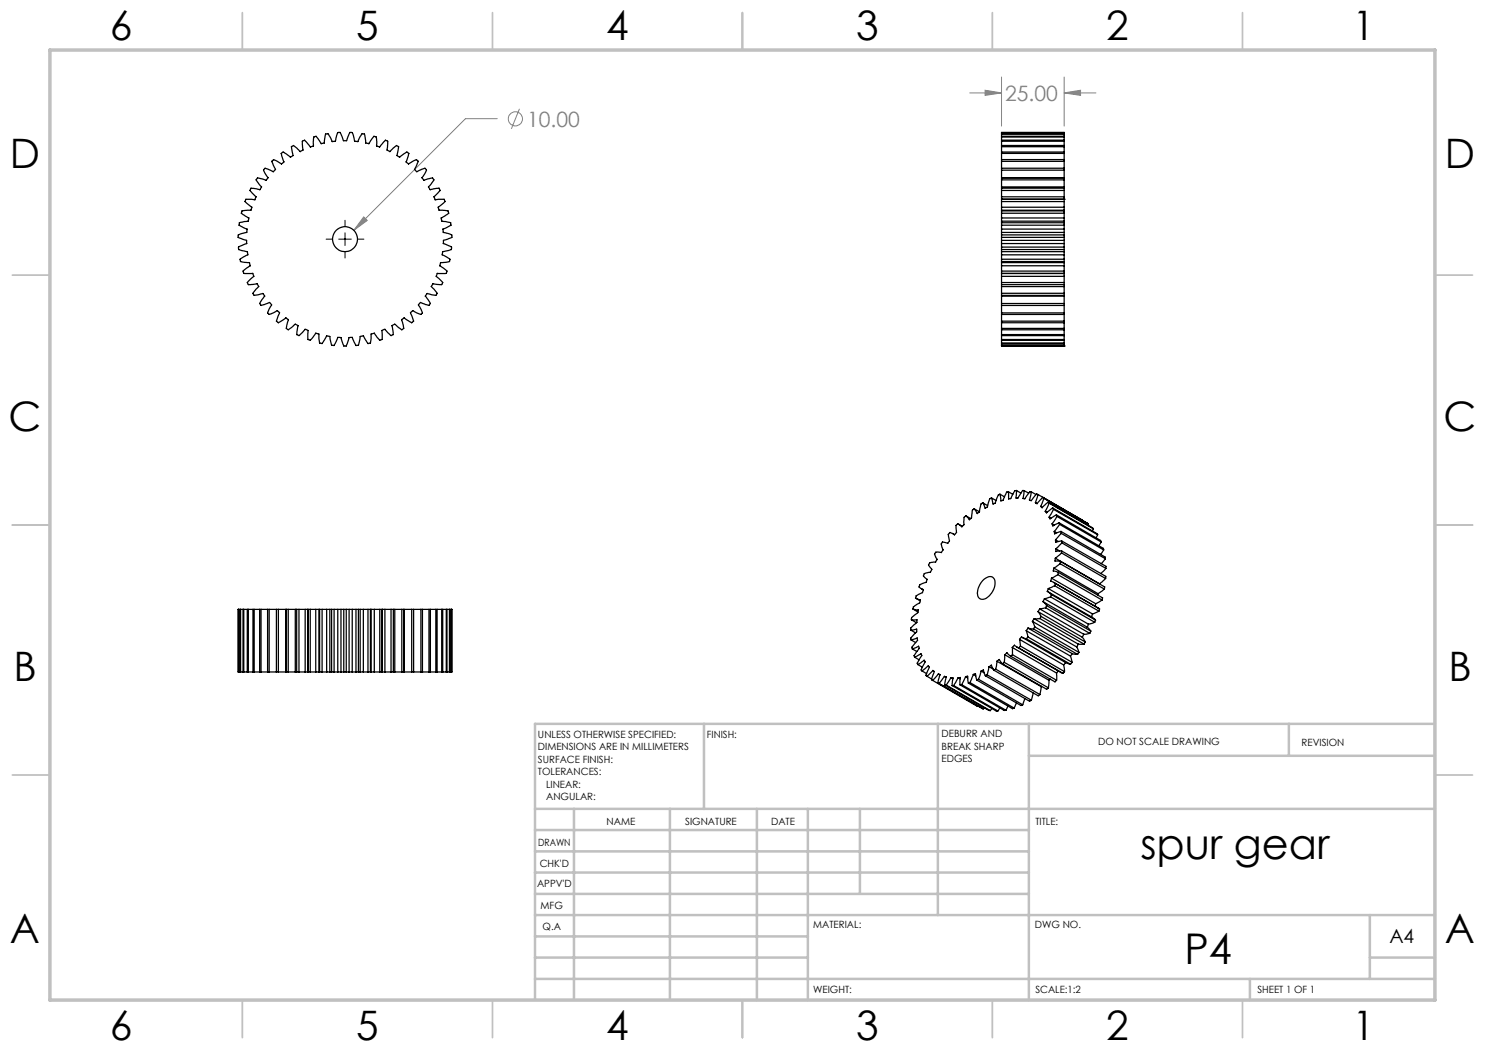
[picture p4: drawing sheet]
<svg xmlns="http://www.w3.org/2000/svg" width="297mm" height="210mm" viewBox="0 0 297 210" stroke-linecap="round" stroke-linejoin="round" font-family="sans-serif">
<g fill="none" stroke="#808080" stroke-width=".2">
<path d="M194 18.6h6.3M197 18.1l3.3 .5-3.3 .5zM200.3 15.4v9.8M212.8 18.6l3.3-.5v1zM212.8 15.4v9.8M212.8 18.6h6.4M99.4 23.7h-6.3l-22.3 22.4M103.9 21.8l-1.6 4M72.7 43.4l.7 .7-2.6 2z"/>
<circle cx="103.1" cy="23.8" r="1.41"/>
</g>
<path d="M65.2 47.8h1.3M67.7 47.8h2.6M69 44.1v1.2M69 46.6v2.5M69 50.4v1.2M71.5 47.8h1.3" fill="none" stroke="#000" stroke-width=".2"/>
<g fill="none" stroke="#c0c0c0" stroke-width=".35">
<path d="M48.5 2.5v7.5M98.5 2.5v7.5M148.5 2.5v7.5M198.5 2.5v7.5M248.5 2.5v7.5M2.5 55h7.5M287 55h7.5M2.5 105h7.5M287 105h7.5M2.5 155h7.5M287 155h7.5M48.5 200v7.5"/>
<path d="M98.5 200v7.5M148.5 200v7.5M198.5 200v7.5M248.5 200v7.5"/>
</g>
<g fill="none" stroke="#c0c0c0" stroke-width=".5">
<path d="M140.8 144.8v17M187.6 144.8v38.2M205.8 144.8v55.2M205.8 151.2h81.2M257.8 144.8v6.4M287 144.8h-180v55.2M107 161.8h180M107 178.8h98.8M107 174.5h98.8M107 170.3h98.8M107 166h98.8M114.8 161.8v38.2"/>
<path d="M134 161.8v38.2M151.4 161.8v38.2M161.6 161.8v38.2M172 161.8v17M107 195.8h180M107 191.5h54.6M107 187.3h54.6M107 183h180M250 195.8v4.2M274 191.5h13M274 183v12.8"/>
</g>
<path d="M10 10h277v190h-277z" fill="none" stroke="#c0c0c0" stroke-width=".7"/>
<path d="M72.7 43.4l-1.9 2.7 2.6-2zM212.8 18.6l3.3-.5v1zM197 18.1l3.3 .5-3.3 .5z" fill="#808080"/>
<g fill="none" stroke="#000" stroke-width=".25">
<path d="M54.4 32.2l.3-.3 1.6 .9 .3-.2 .2-.2-.6-1.7 .3-.2a1.05 1.05 0 0 1 1.1 .5l.5 .5 .5-.4-.3-1.8 .4-.2 1.3 1.2 .3-.1a.46 .46 0 0 0 .3-.3 .46 .46 0 0 0-.1-.5 1.07 1.07 0 0 1 .1-1.2l.3-.2 1.2 1.4 .6-.2v-.7a1.15 1.15 0 0 1 .2-1.2h.1a1.37 1.37 0 0 1 1 1.1 .48 .48 0 0 0 .8 .2h.1v-.7a1.15 1.15 0 0 1 .4-1.1h.1a1.04 1.04 0 0 1 .8 .9l.3 .6 .6-.1 .1-.6a1.05 1.05 0 0 1 .6-1.1h.2l.5 1.2a.49 .49 0 0 0 .8 .4l.2-.6a1.22 1.22 0 0 1 .7-1 .5 .5 0 0 1 .5 .7l.2 1 .7 .1 .2-.6a1 1 0 0 1 .8-.9h.3l.2 1.3a.46 .46 0 0 0 .6 .6l.4-.6a1.23 1.23 0 0 1 .9-.8h.1a1.15 1.15 0 0 1 .3 1.2l-.1 .7 .6 .2 1.2-1.4 .3 .2a1.07 1.07 0 0 1 .1 1.2 .63 .63 0 0 0 .5 .9l1-.9a.43 .43 0 0 1 .6-.1h.1l-.2 1.4a.5 .5 0 0 0 .3 .7l.6-.4a1.05 1.05 0 0 1 1.1-.5l.3 .2-.6 1.7 .5 .4 1.6-.9 .3 .4-.7 1.6 .5 .5 .6-.4a1.1 1.1 0 0 1 1.1-.2l.1 .1a1.03 1.03 0 0 1-.4 1.1l-.4 .6 .4 .5 .6-.3a1.14 1.14 0 0 1 1.2-.1l.2 .3-1.1 1.4 .3 .6 1.1-.3a.51 .51 0 0 1 .8 .2 .51 .51 0 0 1-.3 .7l-.8 .8 .2 .6 1.8-.1 .2 .4-.8 .8a.6 .6 0 0 0-.4 .9l1.4 .1a.46 .46 0 0 1 .5 .5 .46 .46 0 0 1-.5 .4l-.4 .3a.53 .53 0 0 0-.5 .6 .53 .53 0 0 0 .7 .4l1.1 .2 .1 .5-1.6 .8 .1 .7 .6 .1a1 1 0 0 1 1.1 .6v.3l-1.3 .5a.48 .48 0 0 0-.4 .6l1 .5a.55 .55 0 0 1 .6 .8l-1.3 .4a.49 .49 0 0 0-.6 .6l.6 .4a.98 .98 0 0 1 1 .8l-.3 .3-1.1 .1a.44 .44 0 0 0-.6 .5l-.1 .2 1.2 .7a.42 .42 0 0 1 .2 .7l-.3 .1h-1.1a.47 .47 0 0 0-.6 .5l.5 .5a1.1 1.1 0 0 1 .7 .9l-.2 .3-1.7-.1-.3 .5 .4 .5a1.12 1.12 0 0 1 .6 1v.1a1.37 1.37 0 0 1-1.4-.1 .62 .62 0 0 0-.8 .4l.8 1.1a.41 .41 0 0 1 0 .6 .41 .41 0 0 1-.6 .1l-.8-.3a.49 .49 0 0 0-.8 .2l.3 .7a1.01 1.01 0 0 1 .3 1.1l-.1 .2-1.3-.5a.49 .49 0 0 0-.8 .1l.6 1.7-.4 .3-1.5-.9-.5 .4 .2 .6a1.13 1.13 0 0 1 .1 1.2l-.2 .2-1.1-.9a.61 .61 0 0 0-.9 0l.2 1.4 .1 .4h-.2a.5 .5 0 0 1-.8-.2l-.3-.4a.59 .59 0 0 0-.4-.4 .59 .59 0 0 0-.6 .2v1.3a.41 .41 0 0 1-.2 .6 .41 .41 0 0 1-.5-.3l-.8-1.1-.7 .2v.9l-.2 .9a.54 .54 0 0 1-.8-.5l-.2-.3a.59 .59 0 0 0-1-.5l-.2 1.3a.41 .41 0 0 1-.4 .5 .41 .41 0 0 1-.4-.4l-.4-.8a.47 .47 0 0 0-.7-.4l-.6 1.7h-.5l-.6-1.7h-.3h-.3l-.8 1.6h-.3a1.17 1.17 0 0 1-.5-1.2v-.6l-.3-.1a.5 .5 0 0 0-.7 .6l-.6 .9-.3-.1a1.08 1.08 0 0 1-.3-1.1 .57 .57 0 0 0-.6-.8l-.4 .5a.94 .94 0 0 1-1 .8l-.2-.1v-1.4a.47 .47 0 0 0-.5-.6l-.5 .4a1.09 1.09 0 0 1-1 .8l-.3-.2 .3-1.8-.2-.1a.5 .5 0 0 0-.5-.1 .5 .5 0 0 0-.3 .4l-1 .7-.2-.2a1.21 1.21 0 0 1 .1-1.2l.2-.6-.5-.4-1.6 .9-.3-.3 .6-1.7-.4-.4-.6 .4a1.18 1.18 0 0 1-1.2 .3l-.1-.1a1.33 1.33 0 0 1 .5-1.4 .51 .51 0 0 0-.1-.8l-1.8 .6-.2-.3a1.08 1.08 0 0 1 .5-1 .52 .52 0 0 0 .3-.7 .52 .52 0 0 0-.7-.3l-.8 .2a.41 .41 0 0 1-.6-.1 .41 .41 0 0 1 .1-.6l.6-.7a.47 .47 0 0 0 .1-.8l-1.8 .1-.2-.3a1.1 1.1 0 0 1 .7-.9l.6-.4-.2-.6h-1.6h-.2l-.2-.3a1.09 1.09 0 0 1 .9-.9 .5 .5 0 0 0 .5-.3 .5 .5 0 0 0-.1-.5v-.2l-1.4-.1a.42 .42 0 0 1-.5-.3 .42 .42 0 0 1 .4-.5l.7-.5a.47 .47 0 0 0 .4-.6v-.2l-1.8-.4v-.5l1.2-.5a.44 .44 0 0 0 .4-.6v-.2l-1.3-.4a.42 .42 0 0 1-.4-.5 .42 .42 0 0 1 .4-.4l.9-.2a.48 .48 0 0 0 .5-.7l-1.6-.9 .1-.5 1.1-.2a.61 .61 0 0 0 .8-.7l-1.2-.7a.48 .48 0 0 1-.2-.7l1.8-.2 .1-.2a.51 .51 0 0 0-.5-.7l-.8-.8 .1-.2 .1-.2 1.8 .1 .2-.6-.5-.5a1.12 1.12 0 0 1-.6-1 .5 .5 0 0 1 .8-.2l1.1 .3 .3-.6-1.1-1.4 .2-.3a1.14 1.14 0 0 1 1.2 .1l.6 .3 .4-.5-.4-.6a.99 .99 0 0 1-.4-1.2l.2-.2 1.3 .5a.49 .49 0 0 0 .8-.2zM200.3 39.9v.4M200.3 39.9h.1M200.3 37.6v.5M200.3 38.1v1.3M200.3 39.4v.5M200.3 36v1.4M200.3 36v-.4h12.5v.4M200.3 37.4v.2M200.3 34v1.6h12.5v-1.6M200.3 33.6v.4M200.3 32.3v1.3"/>
<path d="M200.3 31.9v.4M200.3 30.7v1.2M200.3 30.4v.3M200.3 29.1v.2M200.3 29.3v1.1M200.3 28.2v.9M200.3 28v.2M200.3 27.4v.6M200.3 27.3v.1M200.3 26.8v.5M200.3 26.7v.1M200.3 26.5h.1"/>
<path d="M200.3 39.9h12.5M200.3 26.5v.2M200.3 38.1h12.5M200.3 37.6h12.5M200.3 39.4h12.5M200.3 37.4h12.5M200.3 36h12.5M200.3 34h12.5M200.3 33.6h12.5M200.3 32.3h12.5M200.3 31.9h12.5M200.3 30.7h12.5"/>
<path d="M200.3 30.4h12.5M200.3 29.3h12.5M200.3 29.1h12.5M200.3 28.2h12.5M200.3 28h12.5M200.3 27.4h12.5M200.3 27.3h12.5M200.3 26.8h12.5M200.3 26.7h12.5M200.3 26.5h12.5M212.8 39.9v.4M212.8 39.9h.1"/>
<path d="M212.8 37.6v.5M212.8 38.1v1.3M212.8 39.4v.5M212.8 36v1.4M212.8 37.4v.2M212.8 33.6v.4M212.8 32.3v1.3M212.8 31.9v.4M212.8 30.7v1.2M212.8 30.4v.3M212.8 29.1v.2M212.8 29.3v1.1"/>
<path d="M212.8 28.2v.9M212.8 28v.2M212.8 27.4v.6M212.8 27.3v.1M212.8 26.8v.5M212.8 26.7v.1M212.8 26.5v.2M212.8 26.5h.1M200.3 47v.5M200.3 47.5v.6M200.3 46.5v.5M200.3 49.4v.5"/>
<path d="M200.3 48.7v.7M200.3 49.9v.4M200.3 45v.8M200.3 44.5v.5M200.3 44.2v.3M200.3 51v.8M200.3 51.8v.5M200.3 52.3v.2M200.3 42.6v1M200.3 42.2v.4M200.3 42v.2M200.3 54.2v.5"/>
<path d="M200.3 53.2v1M200.3 40.3v1.1M200.3 48.1v.6M200.3 45.8v.7M200.3 56.5v.4M200.3 55.3v1.2M200.3 50.3v.7M200.3 43.6v.6M200.3 52.5v.7M200.3 41.4v.6M200.3 54.7v.6M200.3 58.7v.4"/>
<path d="M200.3 57.3v1.4M200.3 56.9v.4M200.3 59.2v1.5M200.3 59.1v.1M200.3 42h12.5M200.3 54.7h12.5M200.3 47.5h12.5M200.3 47h12.5M200.3 48.1h12.5M200.3 46.5h12.5M200.3 49.4h12.5M200.3 49.9h12.5"/>
<path d="M200.3 48.7h12.5M200.3 50.3h12.5M200.3 45.8h12.5M200.3 45h12.5M200.3 44.5h12.5M200.3 44.2h12.5M200.3 51h12.5M200.3 51.8h12.5M200.3 52.3h12.5M200.3 52.5h12.5M200.3 43.6h12.5M200.3 42.6h12.5"/>
<path d="M200.3 42.2h12.5M200.3 54.2h12.5M200.3 53.2h12.5M200.3 54.7h.1M200.3 41.4h12.5M200.3 40.3h12.5M200.3 56.9h12.5M200.3 56.5h12.5M200.3 55.3h12.5M200.3 59.1h12.5M200.3 58.7h12.5M200.3 57.3h12.5"/>
<path d="M200.3 59.2h12.5M212.8 47v.5M212.8 47.5v.6M212.8 46.5v.5M212.8 49.4v.5M212.8 48.7v.7M212.8 49.9v.4M212.8 45v.8M212.8 44.5v.5M212.8 44.2v.3M212.8 51v.8M212.8 51.8v.5"/>
<path d="M212.8 52.3v.2M212.8 42.6v1M212.8 42.2v.4M212.8 42v.2M212.8 54.2v.5M212.8 53.2v1M212.8 54.7h.1M212.8 40.3v1.1M212.8 48.1v.6M212.8 45.8v.7M212.8 56.5v.4M212.8 55.3v1.2"/>
<path d="M212.8 50.3v.7M212.8 43.6v.6M212.8 52.5v.7M212.8 41.4v.6M212.8 54.7v.6M212.8 58.7v.4M212.8 57.3v1.4M212.8 56.9v.4M212.8 59.2v1.5M212.8 59.1v.1M200.3 60.7v.4M200.3 62.6v.3"/>
<path d="M200.3 61.1v1.5M200.3 64.2v.3M200.3 62.9v1.3M200.3 65.7v.3M200.3 64.5v1.2M200.3 66.9v.2M200.3 66v.9M200.3 67.1v.8M200.3 67.9v.1M200.3 68v.6M200.3 68.6v.1M200.3 68.7v.3"/>
<path d="M200.3 69v.1M200.3 69.2h.1M200.3 69.2h12.5M200.3 69.1v.1M200.3 61.1h12.5M200.3 60.7h12.5M200.3 62.6h12.5M200.3 62.9h12.5M200.3 64.5h12.5M200.3 64.2h12.5M200.3 65.7h12.5M200.3 66h12.5"/>
<path d="M200.3 67.1h12.5M200.3 66.9h12.5M200.3 67.9h12.5M200.3 68h12.5M200.3 68.6h12.5M200.3 68.7h12.5M200.3 69h12.5M200.3 69.1h12.5M212.8 60.7v.4M212.8 62.6v.3M212.8 61.1v1.5M212.8 64.2v.3"/>
<path d="M212.8 62.9v1.3M212.8 65.7v.3M212.8 64.5v1.2M212.8 66.9v.2M212.8 66v.9M212.8 67.1v.8M212.8 67.9v.1M212.8 68v.6M212.8 68.6v.1M212.8 68.7v.3M212.8 69v.1M212.8 69.2h.1"/>
<path d="M212.8 69.1v.1M198.3 99.6l-.4 .2-.3 1a.85 .85 0 0 1-.6 .9l-.4-1.1M198.3 99.6l.9 .5M200 98.8l-.3 .2-.5 1a.72 .72 0 0 1-.6 .8l-.3-1.2M200 98.8l.9 .6M201.7 98.3l-.2 .1a.56 .56 0 0 0-.5 .6l-.1 .4a.73 .73 0 0 1-.7 .8l-.2-1.4M201.7 98.3l.9 .6M203.3 98.1h-.3l-.6 1a.69 .69 0 0 1-.7 .7v-1.5M203.3 98.1l-.1 1.5h.4l.9-1.5h.3M203.3 98.1l.9 .5M204.8 98.1l-.2 1.6 .4 .1 1-1.5 .3 .1M204.8 98.1l.9 .5"/>
<path d="M206.3 98.4l-.4 1.6 .3 .1 1.1-1.3 .3 .1M206.3 98.4l.9 .5M207.6 98.9l-.5 1.6M207.6 98.9l8.8 5.1M208.6 99.5l-1.2 1.2-.3-.2M208.6 99.5l.2 .2-.7 1.6M208.6 99.5l9 5.3M183.2 119.7l.8 .4M184.3 117.7l.4 .3M184.7 117.9l-.2 .6-.8 .4a.66 .66 0 0 0-.6 .6v.1l.6 .3a.3 .3 0 0 1 .4 .1 .3 .3 0 0 1-.1 .4l-.8 .6a.71 .71 0 0 0-.6 .7v.1M190.6 106.8l.3 .2M190.9 107l-.3-.3a.44 .44 0 0 0-.8 0l-.1 .2 .1 .7a.87 .87 0 0 1-.3 1.1l-.3-.2a.55 .55 0 0 0-.8 0 .55 .55 0 0 0-.1 .8l.2 .3a.62 .62 0 0 1-.4 .9l-.2-.1a.6 .6 0 0 0-.9 .2l-.1 .2 .3 .7a.57 .57 0 0 1-.1 .9l-.6 .1a.63 .63 0 0 0-.7 .4 .63 .63 0 0 0 .4 .8l.2 .2-.1 .2a.61 .61 0 0 1-.8 .4 .61 .61 0 0 0-.8 .5 .61 .61 0 0 0 .5 .7l.3 .2-.2 .2a.61 .61 0 0 1-.7 .6 .65 .65 0 0 0-.7 .8l.8 .4"/>
<path d="M191.7 104.8l.7 .5M193.1 103.1l-.1 .2a.56 .56 0 0 0-.2 .7v.4a.82 .82 0 0 1-.4 1l-.3-.3a.44 .44 0 0 0-.7-.2l-.2 .2v.9a.84 .84 0 0 1-.3 1M193.1 103.1l1 .6M194.8 101.8l-.3 .2-.2 1a.89 .89 0 0 1-.4 1l-.8-.9M194.8 101.8l.6 .9 .5-.3M194.8 101.8l1.1 .6M196.6 100.6h-.2a.6 .6 0 0 0-.3 .8l-.2 1M196.6 100.6l.9 .5M196.8 115.9a1.27 1.27 0 0 1 2.1 0 3.4 3.4 0 0 1-2.3 4 1.1 1.1 0 0 1-1.1-1.6 4.2 4.2 0 0 1 1.3-2.4zM207.1 100.5l.3 .2M208.1 101.3l.4 .2M208.9 119.8l-.3 .5"/>
<path d="M208.9 119.8l8.8 5M209.1 102.3l.3 .2M209.6 118.3l8.9 5.2 .6 .5M209.6 100.4l-1.2 1.2-.3-.3M209.6 100.4l.2 .2M209.6 100.4l9.1 5.4M209.7 117.7l-.1 .2a.38 .38 0 0 0-.1 .5 .38 .38 0 0 0 .4 .2l.4 .3M209.7 117.7l8.8 5.1M209.8 100.6l-.7 1.7M209.8 103.4l.4 .2M209.8 100.6l8.9 5.2M210.1 119.4l-1.2 .4"/>
<path d="M210.1 119.4l8.8 5.1M210.3 115.6l-.1 .4a.47 .47 0 0 0 .5 .5l.4 .2M210.3 118.9l-.2 .5M210.3 118.9l8.8 5.1M210.3 115.6l8.8 5.1M210.4 104.8l.5 .2M210.5 101.6l-1.2 1-.2-.3M210.5 101.6l.2 .3M210.5 101.6l8.9 5.1 .1 .3M210.7 101.9l-.9 1.5M210.7 101.9l8.8 5.1M210.8 113.6l-.1 .2a.28 .28 0 0 0 0 .4 .28 .28 0 0 0 .4 .1l.6 .2"/>
<path d="M210.8 116.5l9.1 5.3M210.8 113.6l8.8 5.1M210.9 106.3v.5l1.3-.5M210.9 106.3l.4 .3M210.9 117.1l-1.2 .6M210.9 117.1l8.9 5.1M211.1 111.6l-.1 .2a.29 .29 0 0 0 .1 .4 .29 .29 0 0 0 .3 0l.7 .1M211.1 116.7l-.2 .4M211.1 116.7l8.8 5.1M211.1 111.6l8.8 5.2M211.1 108v.5l1.2-.3M211.1 108l.6 .3"/>
<path d="M211.2 109.7v.6l1.1-.1M211.2 109.7l.7 .5M211.3 103l-1.3 .8-.2-.4M211.3 103l.1 .3M211.3 103l8.8 5.1 .1 .3M211.4 103.3l-1 1.5M211.4 103.3l8.8 5.1M211.6 114.9l-1.3 .7M211.6 114.9l8.8 5.1M211.7 114.5l-.1 .4M211.7 114.5l8.8 5.1-.1 .4M211.8 104.6l-1.2 .6-.2-.4"/>
<path d="M211.8 104.6l.1 .3M211.8 104.6l8.9 5.1v.3M211.9 104.9l-1 1.4M211.9 104.9l8.8 5.1M212 112.7l-1.2 .9M212 112.7l8.9 5.1M212.1 112.3l-.1 .4M212.1 112.3l8.8 5.1v.4M212.2 106.3v.4M212.2 106.3l8.8 5.1 .1 .4M212.2 106.7l-1.1 1.3M212.2 106.7l8.9 5.1"/>
<path d="M212.3 110.6l-1.2 1M212.3 110.6l8.8 5.1M212.3 108.2l.1 .4M212.3 110.2v.4M212.3 110.2l8.9 5.1-.1 .4M212.3 108.2l8.9 5.1v.4M212.4 108.6l-1.2 1.1M212.4 108.6l8.8 5.1M217.4 104.6l.2 .2M217.6 104.8v.2M218.7 105.8l-.2 .4M219.5 107l-.3 .6"/>
<path d="M219.6 118.7l-.1 .3M219.9 116.8h.1M220.2 108.4l-.4 .7M220.7 110l-.6 .9M220.9 117.8l-1.3 .9M221.1 111.8l-.9 .9M221.1 115.7l-1.2 1.1M221.2 113.7l-1 1M47.7 121.9h.1M47.7 134.4h.1M47.7 121.9v12.5M47.7 121.9h.3"/>
<path d="M47.7 134.4h.3M48 121.9h.1M48 134.4h.1M48 121.9v12.5M48.1 121.9h.5M48.1 134.4h.5M48.1 121.9v12.5M48.6 121.9h.2M48.6 134.4h.2M48.6 121.9v12.5M48.8 121.9h.7M48.8 134.4h.7"/>
<path d="M48.8 121.9v12.5M49.5 121.9h.2M49.5 134.4h.2M49.5 121.9v12.5M49.7 121.9h.9M49.7 134.4h.9M49.7 121.9v12.5M50.6 121.9h.2M50.6 134.4h.2M50.6 121.9v12.5M50.8 121.9h1.1M50.8 134.4h1.1"/>
<path d="M50.8 121.9v12.5M51.9 121.9h.3M51.9 134.4h.3M51.9 121.9v12.5M52.2 121.9h1.3M52.2 134.4h1.3M52.2 121.9v12.5M53.5 121.9h.3M53.5 134.4h.3M53.5 121.9v12.5M53.8 121.9h1.5M53.8 134.4h1.5"/>
<path d="M53.8 121.9v12.5M55.3 121.9h.4M55.3 134.4h.4M55.3 121.9v12.5M55.7 121.9h1.5M55.7 134.4h1.5M55.7 121.9v12.5M57.2 121.9h.1M57.2 134.4h.1M57.2 121.9v12.5M57.3 121.9h.3M57.3 134.4h.3"/>
<path d="M57.3 121.9v12.5M57.6 121.9h1.5M57.6 134.4h1.5M57.6 121.9v12.5M59.1 121.9h.2M59.1 134.4h.2M59.1 121.9v12.5M59.3 121.9h.5M59.3 134.4h.5M59.3 121.9v12.5M59.8 121.9h1.2M59.8 134.4h1.2"/>
<path d="M59.8 121.9v12.5M61 121.9h.6M61 134.4h.6M61 121.9v12.5M61.6 134.4h.1M61.6 121.9v12.5M61.6 121.9h.1M61.6 121.9h.5M61.6 134.4h.5M62.1 121.9h1M62.1 134.4h1M62.1 121.9v12.5"/>
<path d="M63.1 121.9h.7M63.1 134.4h.7M63.1 121.9v12.5M63.8 121.9h.1M63.8 134.4h.1M63.8 121.9v12.5M63.9 121.9h.5M63.9 134.4h.5M63.9 121.9v12.5M64.4 121.9h.9M64.4 134.4h.9M64.4 121.9v12.5"/>
<path d="M65.3 121.9h.7M65.3 134.4h.7M65.3 121.9v12.5M66 121.9h.3M66 134.4h.3M66 121.9v12.5M66.3 121.9h.5M66.3 134.4h.5M66.3 121.9v12.5M66.8 121.9h.8M66.8 134.4h.8M66.8 121.9v12.5"/>
<path d="M67.6 121.9h.6M67.6 134.4h.6M67.6 121.9v12.5M68.2 121.9h.6M68.2 134.4h.6M68.2 121.9v12.5M68.8 121.9h.5M68.8 134.4h.5M68.8 121.9v12.5M69.3 121.9h.5M69.3 134.4h.5M69.3 121.9v12.5"/>
<path d="M69.8 121.9h.6M69.8 134.4h.6M69.8 121.9v12.5M70.4 121.9h.8M70.4 134.4h.8M70.4 121.9v12.5M71.2 121.9h.5M71.2 134.4h.5M71.2 121.9v12.5M71.7 121.9h.3M71.7 134.4h.3M71.7 121.9v12.5"/>
<path d="M72 121.9h.7M72 134.4h.7M72 121.9v12.5M72.7 121.9h.9M72.7 134.4h.9M72.7 121.9v12.5M73.6 121.9h.5M73.6 134.4h.5M73.6 121.9v12.5M74.1 121.9h.1M74.1 134.4h.1M74.1 121.9v12.5"/>
<path d="M74.2 121.9h.7M74.2 134.4h.7M74.2 121.9v12.5M74.9 121.9h1.1M74.9 134.4h1.1M74.9 121.9v12.5M76 121.9h.4M76 134.4h.4M76 121.9v12.5M76.4 121.9h.1M76.4 134.4h.1M76.4 121.9v12.5"/>
<path d="M76.4 121.9h.6M76.4 134.4h.6M77 121.9h1.2M77 134.4h1.2M77 121.9v12.5M78.2 121.9h.5M78.2 134.4h.5M78.2 121.9v12.5M78.7 121.9h.3M78.7 134.4h.3M78.7 121.9v12.5M79 121.9h1.4"/>
<path d="M79 134.4h1.4M79 121.9v12.5M80.4 121.9h.4M80.4 134.4h.4M80.4 121.9v12.5M80.8 121.9h.1M80.8 134.4h.1M80.8 121.9v12.5M80.8 121.9h1.5M80.8 134.4h1.5M82.3 121.9h.4M82.3 134.4h.4"/>
<path d="M82.3 121.9v12.5M82.7 121.9h1.5M82.7 134.4h1.5M82.7 121.9v12.5M84.2 121.9h.3M84.2 134.4h.3M84.2 121.9v12.5M84.5 121.9h1.3M84.5 134.4h1.3M84.5 121.9v12.5M85.8 121.9h.3M85.8 134.4h.3"/>
<path d="M85.8 121.9v12.5M86.1 121.9h1.1M86.1 134.4h1.1M86.1 121.9v12.5M87.2 121.9h.2M87.2 134.4h.2M87.2 121.9v12.5M87.4 121.9h.9M87.4 134.4h.9M87.4 121.9v12.5M88.3 121.9h.2M88.3 134.4h.2"/>
<path d="M88.3 121.9v12.5M88.5 121.9h.8M88.5 134.4h.8M88.5 121.9v12.5M89.3 121.9h.1M89.3 134.4h.1M89.3 121.9v12.5M89.4 121.9h.5M89.4 134.4h.5M89.4 121.9v12.5M89.9 121.9h.1M89.9 134.4h.1"/>
<path d="M89.9 121.9v12.5M90 121.9h.3M90 134.4h.3M90 121.9v12.5M90.3 121.9h.1M90.3 134.4h.1M90.3 121.9v12.5M182.1 126l1.2-.2v.2a.64 .64 0 0 1-.4 .8l-.3 .3a.72 .72 0 0 0-.4 .9M182.1 126l1 .6M182.2 128l1.2-.4 .1 .5-.7 .8a.7 .7 0 0 0-.3 .8v.1M182.2 128l.9 .5M182.3 124h1.1v.2a.6 .6 0 0 1-.5 .7l-.3 .3a.62 .62 0 0 0-.5 .7v.1"/>
<path d="M182.3 124l1 .6M182.5 129.8l1.2-.6 .1 .2a.56 .56 0 0 1-.4 .8l-.2 .4a.57 .57 0 0 0-.3 .8M182.5 129.8l.9 .5M182.6 121.8l1.1 .2-.1 .2a.77 .77 0 0 1-.7 .8l-.6 .5v.5M182.6 121.8l1 .6M182.9 131.4l1.3-.6a.43 .43 0 0 1-.1 .7l-.7 1.1 .2 .3M182.9 131.4l.9 .6M183.6 132.9l1.2-.9 .2 .4-.5 .9a.54 .54 0 0 0-.2 .8l.1 .1M183.6 132.9l.9 .5M184.4 134.2l1.2-1 .2 .1 .1 .1-.7 1.7 .2 .1M184.4 134.2l.9 .5M185.4 135.2l1.2-1.1 .1 .1 .2 .1-.6 1.7 .2 .1"/>
<path d="M185.4 135.2l.9 .6M186.5 136.1l8.9 5M187.5 136.6l.3 .1M187.5 136.6l9.1 5.2M187.7 134.8l.3 .2M187.7 134.8l-1.2 1.3M187.8 136.7l8.8 5.1M188 135l-.5 1.6M188.9 135.3l.4 .1-.4 1.6M188.9 135.3l-1.1 1.4M188.9 135.3l.3 .2M188.9 137h.3"/>
<path d="M188.9 137l8.9 5.1h.2M189.2 137l8.8 5.1M190.2 135.5l.4 .1-.2 1.5M190.2 135.5l-1 1.5M190.2 135.5l.4 .2M190.4 137.1h.3M190.4 137.1l8.8 5.1h.4M190.7 137.1l8.9 5.1M191.6 135.6l.5-.1-.1 1.5M191.6 135.6l-.9 1.5M191.6 135.6l.4 .2M192 137l8.8 5.1h.4"/>
<path d="M192.3 136.9l-.3 .1M192.3 136.9l8.9 5.2M193.1 135.3l.4-.1 .2 1.4M193.1 135.3l-.8 1.6M193.1 135.3l.4 .3M193.7 136.6l8.8 5.1 .3-.1M194 136.5l-.3 .1M194 136.5l8.8 5.1M194.7 134.9l.4-.2 .3 1.3M194.7 134.9l-.7 1.6M194.7 134.9l.5 .3M195.4 136l8.8 5.1 .3-.1"/>
<path d="M195.7 135.8l-.3 .2M195.7 135.8l8.8 5.2M196.2 134.2l.5-.2 .4 1.1M196.2 134.2l-.5 1.6M196.2 134.2l.7 .4M197.1 135.1l8.8 5.2 .4-.3M197.4 135l-.3 .1M197.4 135l8.9 5M197.8 133.3l.5-.3 .5 1M197.8 133.3l-.4 1.7M197.8 133.3l.8 .5M198.8 134l8.8 5.2 .4-.3"/>
<path d="M199.1 133.8l-.3 .2M199.1 133.8l8.9 5.1M199.4 132.2l.1-.1a.29 .29 0 0 1 .3-.1 .29 .29 0 0 1 .3 .2l.4 .6M199.4 132.2l-.3 1.6M199.4 132.2l8.8 5.1M200.5 132.8l8.8 5.1 .4-.3M200.8 132.5l-.3 .3M200.8 132.5l8.9 5.1M200.9 130.9l.5-.3 .8 .7M200.9 130.9l-.1 1.6M200.9 130.9l8.9 5.2M202.2 131.3l8.8 5.1 .3-.3"/>
<path d="M202.5 129.5l.1-.2a.37 .37 0 0 1 .4-.2 .37 .37 0 0 1 .3 .3l.5 .2M202.5 129.5v1.4M202.5 129.5l8.8 5.1M202.5 130.9l-.3 .4M202.5 130.9l8.8 5.2M203.3 129.4l9.3 5.3M203.8 129.6l8.8 5.1M203.9 127.9l.2 1.3M203.9 127.9l8.8 5.1M204.1 129.2l-.3 .4M204.1 129.2l8.8 5.1M204.3 127.4l8.8 5.1 1 .3"/>
<path d="M205 139.7l-.5 1.3M205.2 126.1l.4 1.3M205.2 126.1l8.9 5.1M205.3 127.8l-.4-.1a.51 .51 0 0 0-.8-.1l-.2 .3M205.3 127.8l8.8 5M205.6 127.4l-.3 .4M205.6 127.4l8.8 5.1M205.6 125.6l1.1 .2M205.6 125.6l-.4 .5M205.6 125.6l8.9 5.1M206.5 124.3l.4 1.1M206.5 124.3l8.8 5.1"/>
<path d="M206.6 138.6l-.3 1.4M206.7 125.8l8.8 5.1M206.8 123.7l-.3 .6M206.8 123.7l8.9 5.1M206.9 125.4l-.2 .4M206.9 125.4l8.9 5.1M207.6 122.3l.6 1M207.6 122.3l8.9 5.2M207.9 121.8l-.3 .5M207.9 121.8l8.8 5.1M208 123.7h-1.2M208 123.7l8.8 5.1"/>
<path d="M208.2 123.3l-.2 .4M208.2 123.3l8.9 5.1M208.2 137.3l-.2 1.6M208.3 137.3h-.1M208.6 120.3l.7 .8M208.6 120.3l8.9 5.1M209.1 121.6l-1.2 .2M209.1 121.6l8.8 5.1M209.3 121.1l-.2 .5M209.3 121.1l8.9 5.1M209.8 136.1l-.1 1.5M210 135.8l-.2 .3"/>
<path d="M211.3 134.6v1.5M211.7 134.2l-.4 .4M212.7 133l.2 1.3M212.9 134.3l-.3 .4M213.1 132.5l-.4 .5M214.1 131.2l.3 1.3M214.4 132.5l-.3 .3M214.5 130.7l1 .2M214.5 130.7l-.4 .5M215.3 129.4l.5 1.1M215.7 128.8h1.1M215.7 128.8l-.4 .6"/>
<path d="M215.8 130.5l-.3 .4M216.5 127.5l.6 .9M216.7 126.9l-.2 .6M217.1 128.4l-.3 .4M217.5 125.4l.7 .8M217.7 124.8l-.2 .6M217.9 126.7l-1.2 .2M218.2 126.2l-.3 .5M218.5 122.8l-.2 .6M218.9 124.5l-1.2 .3M219.1 124l-.2 .5M219.1 120.7l-.1 .5"/>
<path d="M219.8 122.2l-1.3 .6M219.9 121.8l-.1 .4M220.4 120l-1.3 .7M196.9 141.6l-.3 .2M198.4 141.7l-.4 .4M200 141.6l-.4 .6M201.6 141.2l-.4 .9M203.3 140.6l-.5 1"/>
<circle cx="69" cy="47.8" r="2.5"/>
</g>
<g font-size="8.5">
<text x="228.1" y="171.8">spur gear</text>
<text x="236.9" y="192.7">P4</text>
</g>
<g font-size="8.1">
<text x="22" y="8">6</text>
<text x="71.2" y="8">5</text>
<text x="121.2" y="8">4</text>
<text x="171.3" y="8">3</text>
<text x="221.3" y="8">2</text>
<text x="270.5" y="8">1</text>
<text x="2" y="33.6">D</text>
<text x="289" y="33.6">D</text>
<text x="1.7" y="86.1">C</text>
<text x="288.7" y="86.1">C</text>
<text x="2.7" y="136.1">B</text>
<text x="289.7" y="136.1">B</text>
<text x="2" y="188.6">A</text>
<text x="289" y="188.6">A</text>
<text x="22" y="208">6</text>
<text x="71.2" y="208">5</text>
<text x="121.2" y="208">4</text>
<text x="171.3" y="208">3</text>
<text x="221.3" y="208">2</text>
<text x="270.5" y="208">1</text>
</g>
<g font-size="4.2" fill="#808080">
<text x="201" y="20.2">25.00</text>
<text x="105.4" y="25.3">10.00</text>
</g>
<text font-size="3.9" x="277.9" y="188.5">A4</text>
<g font-size="2">
<text x="107.6" y="147.6">UNLESS OTHERWISE SPECIFIED:</text>
<text x="141.4" y="147.6">FINISH:</text>
<text x="188.3" y="147.5">DEBURR AND</text>
<text x="188.3" y="150">BREAK SHARP</text>
<text x="219.6" y="149">DO NOT SCALE DRAWING</text>
<text x="260.3" y="149.2">REVISION</text>
<text x="107.6" y="150.1">DIMENSIONS ARE IN MILLIMETERS</text>
<text x="107.6" y="152.6">SURFACE FINISH:</text>
<text x="107.6" y="155.1">TOLERANCES:</text>
<text x="188.3" y="152.5">EDGES</text>
<text x="109.2" y="157.6">LINEAR:</text>
<text x="109.2" y="160.1">ANGULAR:</text>
<text x="121.3" y="165">NAME</text>
<text x="137" y="164.9">SIGNATURE</text>
<text x="154.2" y="164.9">DATE</text>
<text x="207.1" y="164.9">TITLE:</text>
<text x="107.6" y="169.1">DRAWN</text>
<text x="107.9" y="173.3">CHK'D</text>
<text x="107.4" y="177.4">APPV'D</text>
<text x="108.1" y="181.8">MFG</text>
<text x="108.5" y="186">Q.A</text>
<text x="162.6" y="185.5">MATERIAL:</text>
<text x="207" y="185.5">DWG NO.</text>
<text x="162.6" y="198.5">WEIGHT:</text>
<text x="207.1" y="198.6">SCALE:1:2</text>
<text x="251.5" y="198.6">SHEET 1 OF 1</text>
</g>
</svg>
